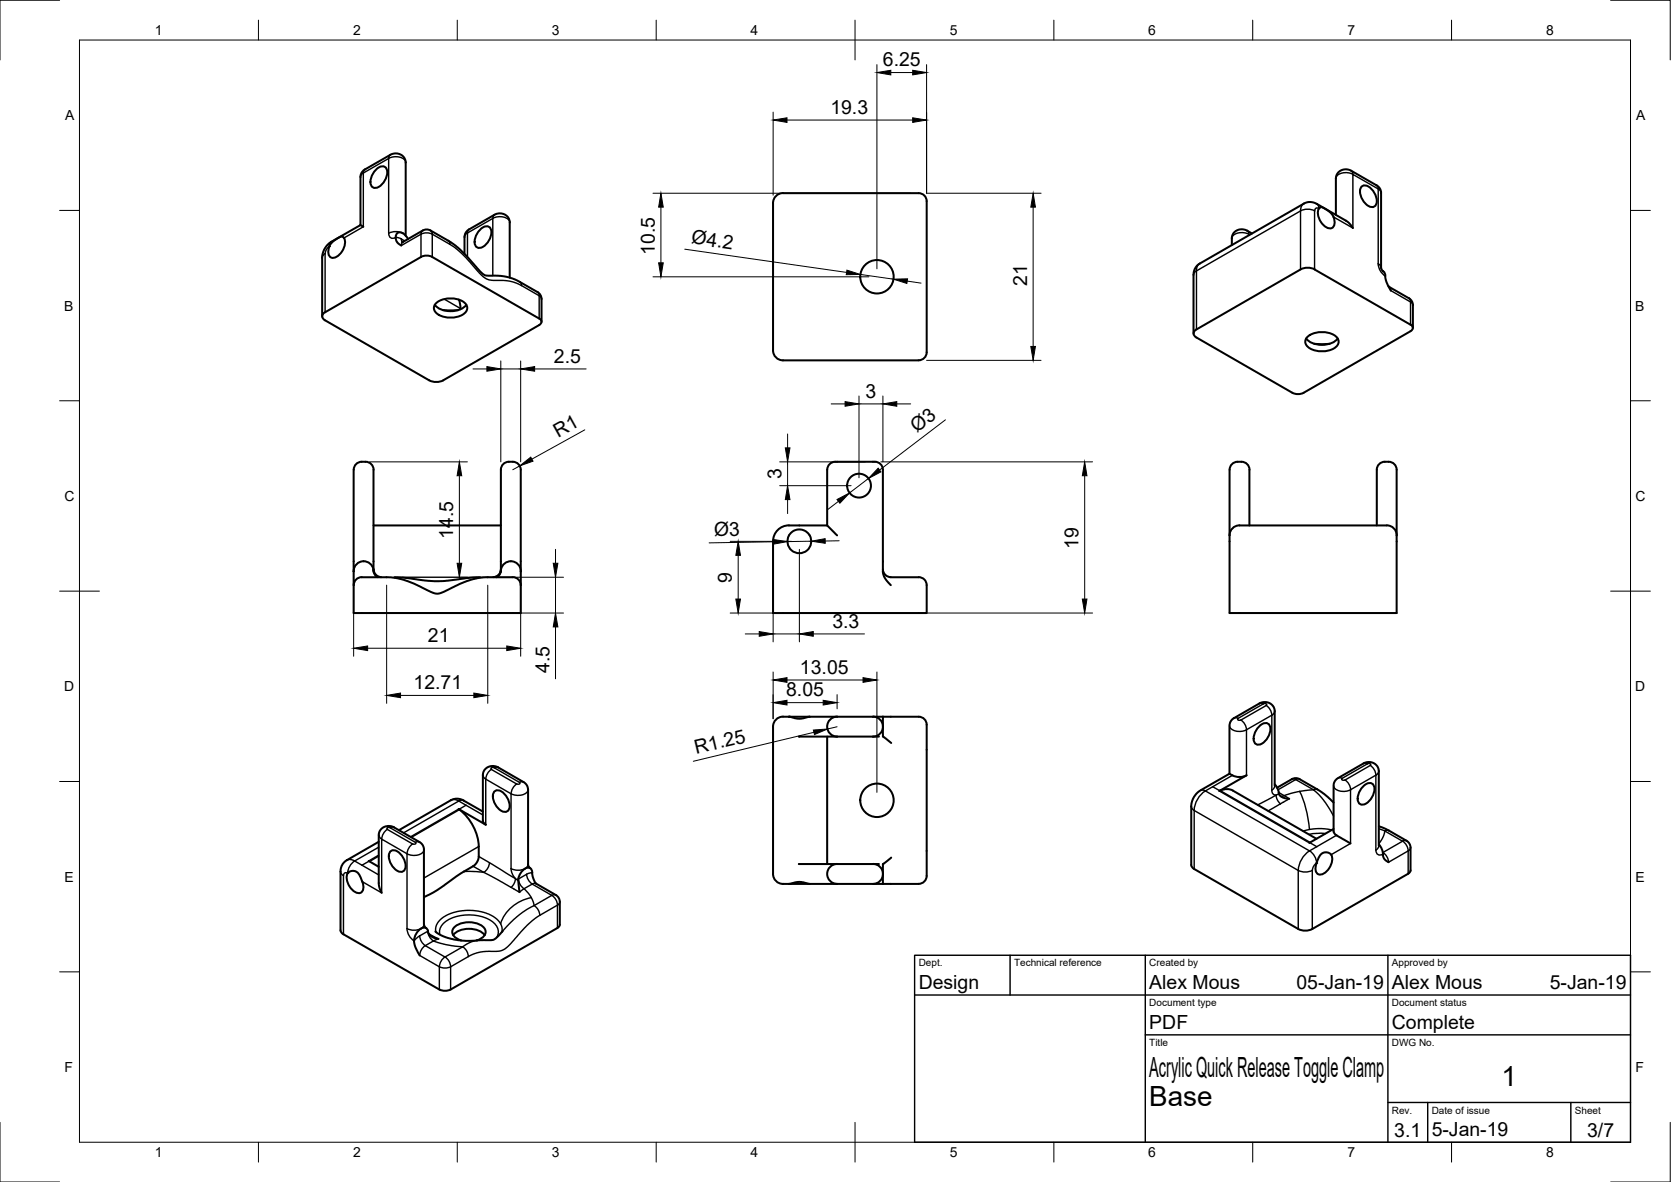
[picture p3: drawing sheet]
<svg xmlns="http://www.w3.org/2000/svg" width="420mm" height="297mm" viewBox="0 0 420 297" stroke-linecap="round" stroke-linejoin="round" font-family="sans-serif">
<!-- layer: Visible -->
<g fill="none" stroke="#000" stroke-width=".51">
<path d="M90.6 56.6l.8 .4M94.3 42.8a1.8 1.8 0 0 1 2.8-.6 3.9 3.9 0 0 1-2.9 5 1.81 1.81 0 0 1-.8-2.7zM102 59.2v-18.4a2.52 2.52 0 0 0-3.9-1.9l-6.5 3.8-.8 .9-.2 .7v12.3l-7.8 4.5-.7 .7-.7 1.2-.4 1.6v14.9M108.3 57.9l5 2.9 1.8 1.4 6.5 6.8 .8 .3 4.4 .2 2.1 .5 1.6 .7 5 3 .5 .6 .2 .8v5.8M108.3 57.9l-.8-.2-.8 .1-5.7 3.1M120.5 57.9a1.8 1.8 0 0 1 2.8-.6 3.9 3.9 0 0 1-2.9 5 1.81 1.81 0 0 1-.9-2.7zM314.8 58.7l-1.5-.9-.9-.2-.8 .1-1 .5a2.12 2.12 0 0 0-.9 1.7v1.7M331.6 52.4a3.9 3.9 0 0 0 2.8 5 1.54 1.54 0 0 0 1.1-2.2l-.5-1.3-1.2-1.1-1.5-.8-.7 .4M335.9 54v-9.2a2.52 2.52 0 0 1 3.8-1.9l6.6 3.8 .9 1.1 .1 19.5 .4 .9a1.25 1.25 0 0 1 .6 1.4l.4 1.5 1 1.9M340.2 57.3l-1.5-1.6-7.6-4.5-1.3-.4h-1l-.7 .2-26.6 15.4-.9 .9-.5 1.4v15.1M342.2 47a1.8 1.8 0 0 1 2.8 .7l.7 1a2.54 2.54 0 0 1-.1 3.2 2.74 2.74 0 0 1-3.2-2 3.2 3.2 0 0 1-.2-2.9zM82.8 61.9a2.1 2.1 0 0 0 .5 2.8 3.5 3.5 0 0 0 3.4-3.4v-1.1l-.2-.4-.7-.4-1.9 1.1-1.1 1.4"/>
<path d="M102.6 60a2.4 2.4 0 0 0-2.6-1.5 1.89 1.89 0 0 0-.5 1.6l.5 1 .9 .6M109.3 76.6a5.7 5.7 0 0 0 7.9 0M109.7 76.1a6.1 6.1 0 0 1 7.2 0 1.74 1.74 0 0 1-.6 3 5.9 5.9 0 0 1-7-.9 1.58 1.58 0 0 1 .4-2.1zM111.4 77.9h3.8M115.4 75.3l.3 1.2 .1 1.2M116.8 63.8v-4.5l.3-.7 .5-.7 7-4.1 1.5-.2 1.2 .6a2.12 2.12 0 0 1 .9 1.7v13.9M330.5 67.7l24.2 13.9a.86 .86 0 0 1 .6 .8 .86 .86 0 0 1-.6 .8l-26.9 15.5-1.4 .3-1.4-.3M330.6 67.7a3.9 3.9 0 0 0-3.6 0l-26.2 15.1a1.08 1.08 0 0 0-.7 1 1.08 1.08 0 0 0 .7 1l24.2 13.9M349.1 71.9l5.2 3 .6 .6 .4 1.2v5.7M135.6 80.1l-26.9-15.5-1.4-.4-1.4 .4-24.2 13.9a1.08 1.08 0 0 0-.7 1 1.08 1.08 0 0 0 .7 1l26.2 15.1a3.9 3.9 0 0 0 3.6 0l24.1-13.9M135.6 80a.86 .86 0 0 1 .6 .9 .86 .86 0 0 1-.6 .8M233 88.5v-38a2 2 0 0 0-2-2h-34.1a2.51 2.51 0 0 0-2.5 2.5v37a2.51 2.51 0 0 0 2.5 2.6h34.1"/>
<path d="M233 88.5a2 2 0 0 1-2 2M328.4 85.1a5.7 5.7 0 0 0 7.9 0M328.8 84.6a6.1 6.1 0 0 1 7.2 0 1.74 1.74 0 0 1-.6 3 5.9 5.9 0 0 1-7-.9 1.58 1.58 0 0 1 .4-2.1zM330.5 86.4h3.8M91.9 116h-.3a2.35 2.35 0 0 0-2.7 2v25.6M91.9 116a1.96 1.96 0 0 1 2 2.1l.1 25.7M309.2 118.1v16.4M309.2 118a2.2 2.2 0 0 1 2.6-2 2.07 2.07 0 0 1 2.4 2v14M93.9 132h32M198.4 132h9.6M198.4 132a4 4 0 0 0-4 4v18.1h38.6v-7a2 2 0 0 0-2-2.1M198.8 134l1-.7 1.2-.3 1 .2 .9 .5a2.99 2.99 0 0 1 .3 4.3 2.99 2.99 0 0 1-4.2 .3 2.99 2.99 0 0 1-.2-4.3z"/>
<path d="M208 132l2.5 2.5M208 132v-14a2.12 2.12 0 0 1 2.5-2h9a2.13 2.13 0 0 1 2.5 2v25.6M309.2 134.5v19.6h42v-19.6M311.7 132h37M311.7 132a2.51 2.51 0 0 0-2.5 2.5M346.2 132v-14a2.21 2.21 0 0 1 2.7-2 2.06 2.06 0 0 1 2.3 2v16.5M348.7 132a2.51 2.51 0 0 1 2.5 2.5M88.9 143.5a2.54 2.54 0 0 1 2.6-2.5 2.54 2.54 0 0 1 2.5 2.6 2 2 0 0 0 1.9 1.4M88.9 143.6v3.5M88.9 147.1v7h42v-7M88.9 143.6h.1M90.9 145.1h6.8l2.2 .2 3.4 1.1 5 2.3 1.4 .5 1.2-.2 4.8-2.3 4.3-1.4 2.2-.2h6.7"/>
<path d="M90.9 145a2 2 0 0 0-2 2M93.9 143.1l.2 1.2 .9 .8M99.2 145.1l10 1 2.7-.1 5.7-.7 3.1-.2M125.9 143a2 2 0 0 1-1.9 2M126 143.1l-.3 1.2-.8 .8M126 143a2.51 2.51 0 0 1 2.7-1.9 2.51 2.51 0 0 1 2.3 2.4M128.9 145a2 2 0 0 1 2 2M130.9 143.6v-25.6a2.21 2.21 0 0 0-2.7-2 2.06 2.06 0 0 0-2.3 2.1v25.7M130.9 143.6v3.5M130.9 143.6h.1M222 143.6l.4 1.5 1.6 2M222 143a2 2 0 0 0 2 2"/>
<path d="M222 143.6h.1M224 145.1h7M124.2 199a1.8 1.8 0 0 1 2.8 .7l.7 1a2.54 2.54 0 0 1-.2 3.2 2.74 2.74 0 0 1-3.1-2 3.2 3.2 0 0 1-.2-2.9zM198.4 180.1h5.2M198.4 180.1h-.7a2.73 2.73 0 0 0-3.3 2.5v37a2.92 2.92 0 0 0 3.6 2.5h.4M198.4 180.1l2.5 .5 2.7-.5M200.9 185.1h18.6M203.6 180.1h15.9M208 185.1v32M210.5 180.1a2.51 2.51 0 0 0-2.5 2.5 2.51 2.51 0 0 0 2.5 2.5M219.5 180.1h2.5M219.5 185.1h1.5"/>
<path d="M219.5 180.1a2.51 2.51 0 0 1 2.5 2.5 2.51 2.51 0 0 1-2.5 2.5M222 180.1h9a2 2 0 0 1 2 2v38a2 2 0 0 1-2 2M222 180.1v5l2.1 1.6M309.1 194.4l-7.5 4.4-.9 .8-.8 1.3-.4 1.5 .1 15.2 .7 .8 26.1 15.1a3.9 3.9 0 0 0 3.6 0l24.5-14.3 .2-.5v-5.7l-.4-1.2-.6-.5-4.5-2.6-2.5-1M309.1 194.4l.1 .1a4.1 4.1 0 0 0 4.2 .3l-6.8 4M309.1 194.4v-12l.3-1 .8-.9 6.6-3.8 1-.3 .9 .1 1.3 .8 .5 1.1v19.1M310 198.7l21 12.1M310 198.7a3.7 3.7 0 0 0-3.4 .1M316.4 182.8a1.8 1.8 0 0 1 2.7-.7 3.9 3.9 0 0 1-2.9 5.1 1.81 1.81 0 0 1-.8-2.8zM320.5 197.1a3.7 3.7 0 0 1 1.1 2.3l.1 .4 .5 .4 .8 .4 1.2 .1M321.1 198l4.1-2.4h1.2l5.7 3.3 3.2 2.8M342.6 197.8a1.8 1.8 0 0 1 2.7-.6 3.9 3.9 0 0 1-2.9 5 1.81 1.81 0 0 1-.8-2.7z"/>
<path d="M87.5 219.3l1-.4 1 .1 .8 .8 .7 1.5a2.98 2.98 0 0 1 0 2.9 1.92 1.92 0 0 1-2.7-.8 3.4 3.4 0 0 1-.8-4zM92.7 216.4l2.5 1.4M95.2 211.5l-8.1 4.7-.8 .7-.4 .7-.3 1.3 .1 15.1 .7 .8 24.1 13.9M98 214.1a1.8 1.8 0 0 1 2.8 .6l.7 1.1a2.54 2.54 0 0 1-.1 3.2 2.74 2.74 0 0 1-3.2-2 3.2 3.2 0 0 1-.2-2.9zM115.3 203.3l6.8 3.9-.5-.4-.2-.6v-11.4a2.5 2.5 0 0 1 3.9-1.9l6.5 3.7 .8 1.1 .2 .7v18.9l.5 .9M115.3 203.3a12.6 12.6 0 0 1 5.1 9.4v2.5a3.2 3.2 0 0 1-1.4 2.5l-3 1.7-6 4.2-3.4 1.8M121.4 203.9l-5.3-3-1-.2-1.1 .1-13.7 7.8M133.8 219.3l.2 1.1 .7 1.6 5.1 2.9 .8 .9 .2 .8v5.8l-.2 .4-.4 .4M133.8 219.3h.1M133.8 219.3a1.17 1.17 0 0 0-.8-1.3 1.17 1.17 0 0 0-1.4 .6l-1 1.3-.3 1M200.9 217.1h18.6M210.5 217.1a2.51 2.51 0 0 0-2.5 2.5 2.51 2.51 0 0 0 2.5 2.5"/>
<path d="M219.5 217.1h1.5M219.5 217.1a2.51 2.51 0 0 1 2.5 2.5 2.51 2.51 0 0 1-2.5 2.5M224.1 215.5l-2.1 1.7v4.9M331 216.9a2.1 2.1 0 0 0 .5 2.8 3.5 3.5 0 0 0 3.5-3.4 1.47 1.47 0 0 0-.5-1.7l-.9-.4-1.2 .3-.7 .9-.7 1.5M335.3 208.3l-6.1 3.5M339.6 212l-2.3-1.4a3.1 3.1 0 0 1-2-1.7v-11.6l.3-.9 .7-.8 6.8-3.9 .9-.2 1.2 .2 1 .7 .5 1.3v18.9M346.7 212.2l.7 1.2 .3 1.2M347.7 214.7l.3 1.1 1.1 .9M347.7 214.6v.1M96 224.4l-.6-1.3-.2-1.2v-12a2.52 2.52 0 0 1 3.9-2l6.4 3.7 .6 .5 .4 .7 .1 19.6 .5 .8M107.6 234l.2 .6 .5 .6 .8 .5 1.2 .3M107.6 234a1.19 1.19 0 0 0-1-.9 1.19 1.19 0 0 0-1.2 .6 3.6 3.6 0 0 0-1.1 4l1.2 2.4"/>
<path d="M109.5 234.1l1.1 .8 2 .8 1.9 .5 2.6 .2 7-.2 1.1-.9 1.1-1.2M114 235a5.7 5.7 0 0 1 7.9 0M116 236.3a2.36 2.36 0 0 1-2.2-2.7 5 5 0 0 1 5.7-1.7 2.7 2.7 0 0 1 2.6 2.6 2.85 2.85 0 0 1-2.3 1.8M130.3 220.9l.3 3.3M140.2 233.2l-26.9 15.5M198.4 222.1l2.5-.5 2.7 .5M198.4 222.1h23.6M222 222.1h9M110.5 248.7l1.4 .3 1.4-.3"/>
<circle cx="220.5" cy="69.6" r="4.2"/>
<circle cx="216" cy="122" r="3"/>
<circle cx="220.5" cy="201.1" r="4.2"/>
</g>
<!-- layer: Visible Narrow -->
<g fill="none" stroke="#000" stroke-width=".36">
<path d="M98.2 38.9l-.4 .4-.1 .5a3.4 3.4 0 0 1 4.3 .7v.3M91.4 43.5l-.6 .4-.2 .6M91.8 42.6l-.3 .3-.1 .6M97.7 58.6v-18.8l-6.3 3.7v13.5l-4.9 2.8M97.7 58.6a3.9 3.9 0 0 1 3.6 0M97.7 58.6a1.08 1.08 0 0 0 .6 1.2 1.08 1.08 0 0 0 1.2-.1l1.4 .3M101.3 58.6h.1M105.9 58.9v5.7M105.9 58.9l-5 2.8M105.9 58.8l1.4-.3 1.4 .3M106.3 57.9l-.3 .4-.1 .5M108.3 57.9l.3 .4 .1 .5"/>
<path d="M108.7 58.9v5.7M108.7 58.9l4.4 2.5M117.5 58.5l-.5 .5-.2 .6M117.5 58.6v6M118 57.6l-.3 .4-.1 .6M123.9 54.9a3.4 3.4 0 0 1 4.2 .7l.1 .3M123.9 54.9v14.4M123.9 54.9l-6.4 3.7M124.3 54l-.3 .3-.1 .6M313.6 58l.3 .3 .1 .6M314 58.9v.2M314 58.9l.2 .1"/>
<path d="M314 58.9a3.4 3.4 0 0 0-4.2 .7l-.1 .3M327 53v14.7M327 53l-26.2 15.1M327.8 51.2l-.5 .5-.3 1.3M330.5 53v14.7M331.1 51.2l.4 .5 .1 .7a.65 .65 0 0 0-.7-.1 .65 .65 0 0 0-.3 .7 3.9 3.9 0 0 0-3.6 0M335.3 54.5l4.9 2.8v-13.5l6.3 3.7v18.8M339.8 42.9l.3 .4 .1 .5a3.4 3.4 0 0 0-4.2 .7l-.1 .3M346.1 46.6l.3 .3a.98 .98 0 0 0 .7 1l.2 .6M81 64.8l.2-.6 .5-.5v14.8M83.3 60.8l-.4 .4a1.36 1.36 0 0 1-.7 1.3l-.4 1.2M100.9 60.1l.8 .4"/>
<path d="M100.9 60.1l.3 .7M101.3 60.8l-.3 .3-.1 .6M111.7 75.2l4.1 2.3M112.7 60.5l.3 .3 .1 .6M113.1 61.4l1.2 .8 2.1 1.8 4.1 4.6 1.5 1.3 1.7 .5 4.5 .3 2.9 1.1M130.7 70.8l.3 .4 .1 .6M131.1 71.8l4.5 2.5M135.2 73.4l.3 .4 .1 .5M135.6 74.3v5.8M135.6 74.3l.4 .4 .2 .4M300.8 68.1l-.5 .4-.2 .6M300.8 68.1v14.7"/>
<path d="M301.7 66.2l-.6 .5-.3 1.3M347.3 67.3l-.2-.5-.6-.5a3.9 3.9 0 0 0 1.8 3.1M349.3 72.1l.3 .4 .1 .5 5 2.9v5.7M354.3 74.9l.3 .4a.87 .87 0 0 0 .5 .9l.2 .5M316.7 176.8l.4-.1 .6 .2M317.7 176.9l.4-.1 .4 .2-.1 .3 1 1 .4 1.4M317.7 176.9l-6.4 3.6-.5-.1h-.5M318.4 177.3l-6.4 3.6 1 1.1 .4 1.4M319.8 179.7v18.9M319.8 179.7l-6.4 3.7M320.5 178.7l-.2 .6-.5 .4M121.4 194.8l.2 .5 .5 .5"/>
<path d="M122.1 195.8v11.4M122.1 195.8l6.4 3.7M123.5 193.4l6.4 3.6M124.3 192.9l6.3 3.7M124.3 192.9h-.5l-.4 .2 .2 .2-1 1.1-.5 1.4M125.3 192.8h-.5l-.5 .1M128.5 199.5v18.8M129.9 197l-1 1.1-.4 1.4M130.6 196.6l.2 .1-.2 .3h-.7M131.6 196.5l-.4-.1-.6 .2M132.8 198.4a2.64 2.64 0 0 1-3.5 1.4l-.8-.3M301.8 198.6l.6-.1 .7 .3"/>
<path d="M303.1 198.8l26.2 15M303.1 198.8a6.3 6.3 0 0 0-2.8 4.9M304.9 197.7l1.8 1M306.6 198.8l22.6 13M306.8 198.7l22.6 13M309.2 182.4a2.64 2.64 0 0 0 3.4 1.3l.8-.3M309.9 194.8l-6.8 4M311.3 180.5l-.1 .3 .1 .1h.7M313.4 183.4v11.4M319.8 198.5a1.09 1.09 0 0 0 1.1 1.3M320.5 197.5l-.2 .6-.5 .4M320.9 199.8l.4 1.4 .6 .8"/>
<path d="M320.9 199.8l-4.7 2.5M321.5 199.1l1.4 .8M321.6 199.5l-.7 .3M322.9 199.9l1.3 .8-2.3 1.3M322.9 199.9l-.9 .2M324.8 195.8l.5-.1 .5 .2M325.8 195.9l-4.5 2.6M325.8 195.9l4.4 2.6M326.8 198.9l-3.9 1M326.8 198.9a27.1 27.1 0 0 1 2.4 9.5M326.8 195.8l-.5-.1-.5 .2M330.2 198.5l-3.4 .4"/>
<path d="M330.2 198.5l1.5 1.3 1.1 1.3 2.5 4M331.3 198.4l-.5-.1-.5 .2M336.5 195.5l.4-.1 .6 .2-.2 .3 .2 .1a2.01 2.01 0 0 1 2.1 2v.5a3.4 3.4 0 0 1-4.2-.7l-.1-.4M342.8 191.9l.5-.1 .5 .2M343.8 191.9h.7l.2 .3-.2 .1M343.8 191.9l-6.3 3.7M344.5 192.4l-6.3 3.6M344.5 192.4l1 1 .5 1.4 .5-.5 .2-.5M85.6 219l.2 .6 .6 .5M87.2 216.2l.7-.2 1.3 .4M89.2 216.4l1.8 1M89.2 216.4a3.9 3.9 0 0 0-1.8 3 .64 .64 0 0 0-.7 0 .64 .64 0 0 0-.3 .6"/>
<path d="M91 217.4l4.2 2.5M92.8 216.4l-1.8 1M95.2 212.9l-6 3.5M95.2 214.9l-2.5 1.5M95.2 215.1l-2.3 1.4M95.2 209.8l.2 .6 .6 .5 .4-1.4 1-1.1 6.4 3.7M98.1 208l6.4 3.7M99.1 207.9h-1.5l-.3 .2 .1 .3M103.8 212.1l-1 1-.5 1.5a3.4 3.4 0 0 0 4.2-.7l.1-.4M105.5 211.6h-.8l-.2 .1 .1 .2-.1 .2h-.7M113.4 201.1l.7-.2 1.3 .4M115.3 203.3l-12.1 7"/>
<path d="M115.4 201.3l-13.9 8M115.4 201.3l1.8 1.1M115.5 203.5l-12.1 6.9M116.6 201.2l-.6-.1-.6 .2M116.6 219l5 .2M117.2 202.4l4.2 2.4M117.2 202.4l-1.8 1M119 217.7l2.6 1.5M120.4 215.2l9.2 5.6M120.4 212.7l-13.8 7.9M121.6 219.2l8.3 4.6a.85 .85 0 0 0 1.4-.2l.5-.3M123.1 216.8l-.4 1.4-1 1"/>
<path d="M128.5 218.3l.3 1.3 .8 1.2M132.4 219.7l-2.1 1.2M132.4 219.7l.4 1.4 1 1M132.8 217.3l-.1 .2a3.1 3.1 0 0 1-4.2 .8M133.8 219.3l-1.4 .4M299.5 202.6l.2 .6 .6 .5M300.3 203.7v14.7M300.3 203.7l26.1 15M321.9 202l-3 1.8M326.4 218.7a3.9 3.9 0 0 0 3.6 0M326.4 218.7v14.8M329.3 213.8a3.9 3.9 0 0 1 1.8 3.1"/>
<path d="M329.3 213.8a6.3 6.3 0 0 0-2.9 4.9M329.3 211.8l1.8 1M331 216.9l-.8 1-.2 .8v14.8M331.1 212.8l-1.8 1M333.3 209.5l-1.8-.1-2.4 .3M334.9 208.6l-3.5-.4-2 .2-1.7 .5M336 209.9l-4.9 2.9M345.9 213.6v-18.8l-6.3 3.7v13.5l-4.9 2.8M346.7 212.6l-.2 .5-.5 .5a1.09 1.09 0 0 0 .5 1.2 1.09 1.09 0 0 0 1.2-.2M346.7 208.3l1.5 .5M347.7 214.2h.1M348.2 208.8l-.6 1.9-.9 1.3"/>
<path d="M348.2 208.8l4.5 2.6M349.2 208.7l-.4-.1-.6 .2M352.7 211.4l-5 2.8M352.7 211.4l1 1 .4 1.4M353.7 211.3l-.5-.1-.5 .2M354.1 213.8l-5 2.9-.4-1.4-1-1.1M354.1 213.8v5.8M354.7 213l-.2 .5-.4 .3M86.4 220.1v14.7M91.1 221.6l4.9 2.8v-13.5l6.3 3.7v18.7M102.3 233.4a3.9 3.9 0 0 0 1.8 3l1.4-1.2M105.5 235.2l.4 1.4 1 1-1 1.1-.4 1.4"/>
<path d="M106.6 232.3v.3a3.1 3.1 0 0 1-4.3 .7M107.6 234l.4 1.4 1 1.1M107.6 234l-2.1 1.2M107.6 234h.1M107.8 234.7l.2 .1M108 234.8l2.3 1.2-1.3 .5M108 234.8h-.1M109 236.5l3 .9 4.3 .5M109 236.5l-2.1 1.1 5 2.9M109.6 234.2l-.1-.9 .3-.9 1.2-1.5 2.3-1.4 2.9-.6 2.6-.1 3.3 .6 2 1 1.2 .9 .6 .8a2.78 2.78 0 0 1 .3 2.1M110.6 234.9a3.3 3.3 0 0 1 1.9-3.6 11.1 11.1 0 0 1 11.6 .6 2.79 2.79 0 0 1 .8 3.7M116.3 237.9l-4.4 2.6"/>
<path d="M116.3 237.9a3.1 3.1 0 0 1 1.5 2.5M120 236.3l-1.8 .5-1.9 1.1M129.6 220.8l.7 .4M129.6 220.8l-.2 .9-.9 1.3M130.3 221.2v.1M130.3 220.9h.1M130.4 220.9l.4 1.4 1 1M131.8 223.3l1.8 2.3M133.6 225.6l.7 2M133.6 225.6a10 10 0 0 0-7.7 6.5M133.8 222.2l4.9 2.8M133.8 222.2l-2 1.1"/>
<path d="M134.3 227.6l-2 1-1.9 1.4-1.9 1.8-2.2 2.3M134.3 227.6a3.1 3.1 0 0 1 1.4 2.4M134.8 222.1l-.4-.1-.6 .2M135.7 230l-3.2 2.6-4.3 4.8-1.3 1.1-1.5 .5-4.7 .3-1.6 .4-1.3 .7M138.7 225l-4.4 2.6M138.8 225a3.1 3.1 0 0 1 1.4 2.5M139.8 224.9l-.5-.1-.5 .2M140.2 227.5v5.7M140.2 227.5l-4.5 2.5M140.8 226.6l-.2 .5-.4 .4M105.5 240.1l5 2.9v5.7M111.5 240.8l.4-.3a3.1 3.1 0 0 1 1.4 2.4l-1.4 .4-1.4-.4 .2-.9z"/>
<path d="M117.8 240.4l-4.5 2.6v5.7"/>
</g>
<g fill="#000">
<circle cx="331.6" cy="52.4" r=".18"/>
<circle cx="82.8" cy="61.9" r=".18"/>
<circle cx="87.4" cy="219.4" r=".18"/>
<circle cx="331" cy="216.9" r=".18"/>
</g>
<!-- layer: Visible -->
<circle cx="198.4" cy="180.1" r=".25" fill="#000"/>
<!-- layer: Border -->
<g fill="none" stroke="#000" stroke-width=".25">
<path d="M15 .1h-15v15M20 10.1h390v276.9h-390zM65 5.1v5M115 5.1v5M165 5.1v5M215 5.1v10M265 5.1v5M315 5.1v5M365 5.1v5M405 .1h15v15M15 52.9h5M410 52.9h5"/>
<path d="M15 100.7h5M410 100.7h5M15 148.6h10M405 148.6h10M15 196.4h5M410 196.4h5M15 244.2h5M410 244.2h5M0 282.1v14.9h15M65 287v5M115 287v5M165 287v5"/>
<path d="M215 282.1v9.9M265 287v5M315 287v5M365 287v5M420 282.1v14.9h-15"/>
</g>
<!-- layer: TitleBlock -->
<path d="M230 240.1h180v46.9h-180zM230 250h180M254 240.1v9.9M288 240.1v46.9M349 240.1v46.9M288 260.1h122M349 277.1h61M359 277.1v9.9M395 277.1v9.9" fill="none" stroke="#000" stroke-width=".36"/>
<!-- layer: Dimensions -->
<g fill="none" stroke="#000" stroke-width=".25">
<path d="M220.5 16.2v51.3M224 18.2h5.5M233 16.2v32.4h28.8M194.4 28.2v20.9M197.9 30.2h31.6M164.2 48.6h64.8M166.2 52.1v13.9M259.8 52.1v35M164.2 69.6h54.3M172.2 62.6l40.7 5.9M216.3 69l8.3 1.2M228.1 70.6l3.5 .5"/>
<path d="M118.9 92.7h3.5M125.9 90.7v25.4M125.9 92.7h5M130.9 90.7v25.4M134.4 92.7h13M216 99.5v20.6M222 99.5v16.6M233 90.6h28.8M92.9 116.1h24.6M115.5 119.6v21.9M130.7 117.1l-1.8 1M147 108l-13.3 7.4"/>
<path d="M196 116.1h21.5M198 109.1v3.5M198 116.1v6M209 101.5h3.5M216 101.5h6M221.5 116.1h53.2M225.5 101.5h3.5M237.7 105.5l-16.5 12.6M272.7 119.6v30.9M139.7 138.1v3.4M183.6 136h15.4M185.6 139.6v10.9"/>
<path d="M194.4 138.1v23.2M194.5 136.2l-16.2 .2M196 122.1h18M198 125.5v3.6M201 138.1v23.2M204 136l-6 .1M210.8 126l-2.8 2.1M211 135.9l-3.5 .1M218.4 120.2l-4.8 3.7M88.9 143.1v21.8M92.9 154.1h48.8M97.2 147.1v29.6"/>
<path d="M99.2 145.1h42.5M122.6 147.1v29.6M130.9 143.1v21.8M139.7 145.1v9M139.7 157.6v13M183.6 154.1h11.3M187.4 159.3h3.5M194.4 159.3h6.6M204.5 159.3h12.9M233 154.1h41.7M92.4 162.9h35M100.7 174.8h18.4"/>
<path d="M194.4 168.9v11.7M197.9 170.9h19.1M197.9 176.6h9.1M210.5 174.6v3.5M220.5 168.9v30.2M204.7 184l-30.4 7.3M210.5 182.6l-2.4 .6"/>
</g>
<g fill="#000" stroke="#000" stroke-width=".25">
<path d="M220.5 18.2l3.5-.5v1.1zM229.5 17.7l3.5 .5-3.5 .6zM194.4 30.2l3.5-.6v1.2zM229.5 29.6l3.5 .6-3.5 .6zM166.2 48.6l.6 3.5h-1.2zM259.8 48.6l.5 3.5h-1.1zM165.6 66h1.2l-.6 3.6zM213 67.9l3.3 1.1h-3.5zM224.6 70.2l3.6-.1-.2 1.1zM122.4 92.1l3.5 .6-3.5 .6zM130.9 92.7l3.5-.6v1.2zM259.2 87.1h1.1l-.5 3.5z"/>
<path d="M115.5 116.1l.6 3.5h-1.2zM130.7 117.1l2.8-2.2 .5 1zM197.5 112.6h1.1l-.6 3.5zM212.5 100.9l3.5 .6-3.5 .6zM220.8 117.7l.7 .9-3.1 1.6zM222 101.5l3.5-.6v1.2zM272.7 116.1l.6 3.5h-1.2zM185.6 136l.6 3.6h-1.2zM194.5 135.6l3.5 .5-3.5 .6zM198 122.1l.6 3.4h-1.1zM204 136l3.5-.6v1.1zM210.5 125.5l3.1-1.6-2.4 2.6z"/>
<path d="M114.9 141.5h1.2l-.6 3.6zM139.1 141.5h1.2l-.6 3.6zM139.7 154.1l.6 3.5h-1.2zM185 150.5h1.2l-.6 3.6zM190.9 158.7l3.5 .6-3.5 .6zM201 159.3l3.5-.6v1.2zM272.1 150.5h1.2l-.6 3.6zM88.9 162.9l3.5-.6v1.2zM97.2 174.8l3.5-.6v1.1zM119.1 174.2l3.5 .6-3.5 .5zM127.4 162.3l3.5 .6-3.5 .6zM194.4 170.9l3.5-.6v1.2z"/>
<path d="M194.4 176.6l3.5-.6v1.2zM207 176l3.5 .6-3.5 .6zM217 170.3l3.5 .6-3.5 .6zM204.5 183.5l3.6-.3-3.3 1.4z"/>
</g>
<g font-size="7">
<text x="289" y="270.6">Acrylic Quick Release Toggle Clamp</text>
<text x="377.5" y="273">1</text>
<text x="289" y="278.1">Base</text>
</g>
<g font-size="4.9">
<text x="222" y="16.7">6.25</text>
<text x="208.8" y="28.6">19.3</text>
<text x="164.6" y="64" transform="rotate(-90 164.6 64)">10.5</text>
<text x="173.7" y="61.2" transform="rotate(8 173.7 61.2)">Ø4.2</text>
<text x="258.3" y="71.9" transform="rotate(-90 258.3 71.9)">21</text>
<text x="139.3" y="91.2">2.5</text>
<text x="217.6" y="99.9">3</text>
<text x="140.3" y="110" transform="rotate(-29 140.3 110)">R1</text>
<text x="230.5" y="108.9" transform="rotate(-37 230.5 108.9)">Ø3</text>
<text x="196.5" y="120.4" transform="rotate(-90 196.5 120.4)">3</text>
<text x="114" y="135.5" transform="rotate(-90 114 135.5)">14.5</text>
<text x="179.6" y="134.8" transform="rotate(-1 179.6 134.8)">Ø3</text>
<text x="271.2" y="137.9" transform="rotate(-90 271.2 137.9)">19</text>
<text x="184" y="146.4" transform="rotate(-90 184 146.4)">9</text>
<text x="107.6" y="161.4">21</text>
<text x="209.3" y="157.7">3.3</text>
<text x="104" y="173.3">12.71</text>
<text x="138.1" y="169.1" transform="rotate(-90 138.1 169.1)">4.5</text>
<text x="201.1" y="169.3">13.05</text>
<text x="197.7" y="175">8.05</text>
<text x="175" y="189.5" transform="rotate(-13 175 189.5)">R1.25</text>
<text x="231" y="248.5">Design</text>
<text x="289" y="248.5">Alex Mous</text>
<text x="326" y="248.5">05-Jan-19</text>
<text x="350" y="248.5">Alex Mous</text>
<text x="389.7" y="248.5">5-Jan-19</text>
<text x="289" y="258.6">PDF</text>
<text x="350" y="258.6">Complete</text>
<text x="350.6" y="285.7">3.1</text>
<text x="360" y="285.5">5-Jan-19</text>
<text x="399.1" y="285.7">3/7</text>
</g>
<g font-size="3.5">
<text x="39" y="8.8">1</text>
<text x="88.8" y="8.8">2</text>
<text x="138.8" y="8.8">3</text>
<text x="188.7" y="8.8">4</text>
<text x="238.8" y="8.8">5</text>
<text x="288.7" y="8.8">6</text>
<text x="338.8" y="8.8">7</text>
<text x="388.8" y="8.8">8</text>
<text x="16.4" y="30.2">A</text>
<text x="411.4" y="30.2">A</text>
<text x="16.2" y="78">B</text>
<text x="411.2" y="78">B</text>
<text x="16.2" y="125.9">C</text>
<text x="411.2" y="125.9">C</text>
<text x="16.2" y="173.7">D</text>
<text x="411.2" y="173.7">D</text>
<text x="16.2" y="221.6">E</text>
<text x="411.2" y="221.6">E</text>
<text x="16.2" y="269.4">F</text>
<text x="411.2" y="269.4">F</text>
<text x="39" y="290.8">1</text>
<text x="88.8" y="290.8">2</text>
<text x="138.8" y="290.8">3</text>
<text x="188.7" y="290.8">4</text>
<text x="238.8" y="290.8">5</text>
<text x="288.7" y="290.8">6</text>
<text x="338.8" y="290.8">7</text>
<text x="388.8" y="290.8">8</text>
</g>
<g font-size="2.5">
<text x="231" y="242.9">Dept.</text>
<text x="255" y="242.9">Technical reference</text>
<text x="289" y="242.9">Created by</text>
<text x="350" y="242.9">Approved by</text>
<text x="289" y="252.8">Document type</text>
<text x="350" y="252.8">Document status</text>
<text x="289" y="262.9">Title</text>
<text x="350" y="262.9">DWG No.</text>
<text x="350" y="279.9">Rev.</text>
<text x="360" y="279.9">Date of issue</text>
<text x="396" y="279.9">Sheet</text>
</g>
</svg>
